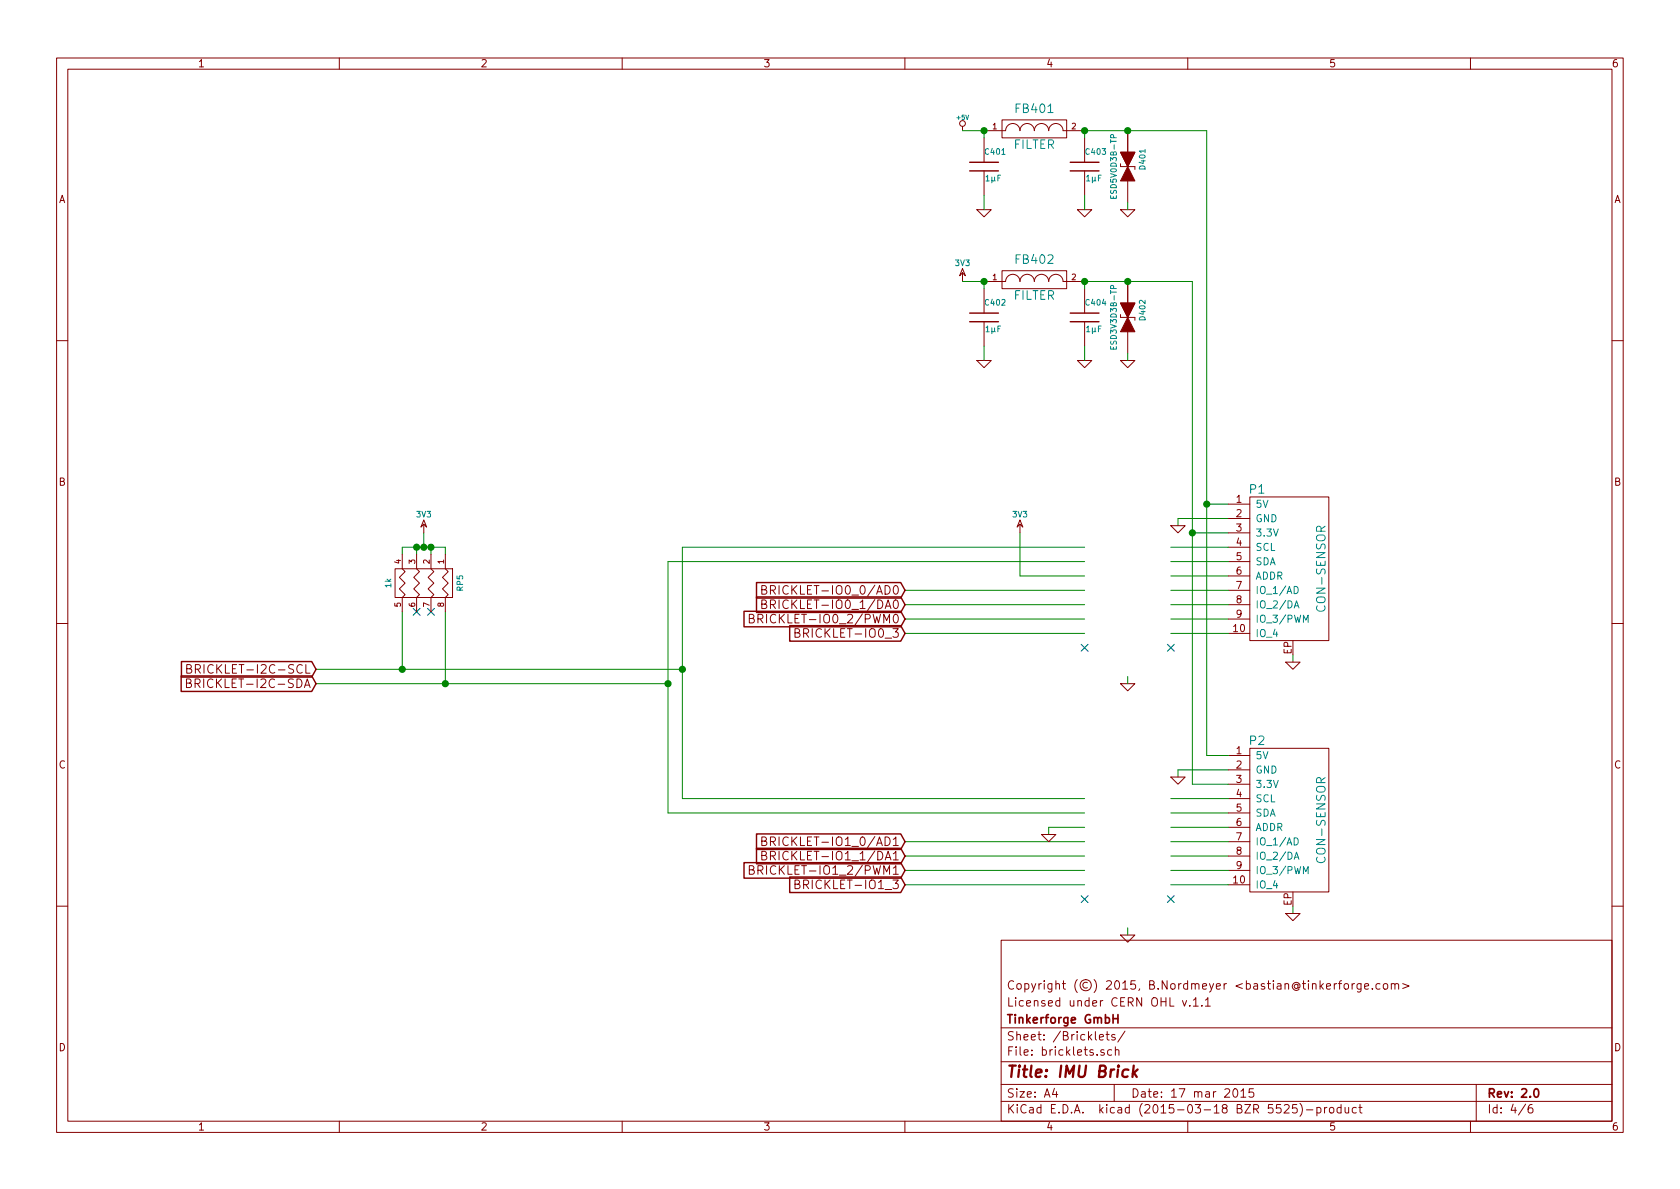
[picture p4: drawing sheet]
<svg xmlns="http://www.w3.org/2000/svg" width="297mm" height="210mm" viewBox="0 0 297 210" stroke-linecap="round" stroke-linejoin="round" font-family="sans-serif">
<g fill="none" stroke="#840000" stroke-width=".18">
<path d="M10 10.3h277v189.9h-277zM12 12.2h273v186.1h-273zM60 10.3v1.9M110 10.3v1.9M160 10.3v1.9M210 10.3v1.9M260 10.3v1.9M170.2 22.3v.8M172.7 37.1h2.6l-1.3 1.2zM174 23.1h3.8a1.27 1.27 0 0 1 1.3-1.3 1.27 1.27 0 0 1 1.2 1.3 1.27 1.27 0 0 1 1.3-1.3 1.27 1.27 0 0 1 1.3 1.3 1.27 1.27 0 0 1 1.2-1.3 1.27 1.27 0 0 1 1.3 1.3 1.27 1.27 0 0 1 1.3-1.3 1.27 1.27 0 0 1 1.3 1.3h3.8M174 24.4v4.3M174 30.2v4.3"/>
<path d="M177.2 21.2h11.4v3.2h-11.4zM190.5 37.1h2.5l-1.2 1.2zM191.8 24.4v4.3M191.8 30.2v4.3M198.1 37.1h2.6l-1.3 1.2zM198.1 29v.5h2.6v.5M199.4 23.1v3.8M199.4 32v3.8M170.2 47.5l.5 1.3-.5-.5-.5 .5zM170.2 48.3v1.5M174 49.8h3.8a1.27 1.27 0 0 1 1.3-1.3 1.27 1.27 0 0 1 1.2 1.3 1.27 1.27 0 0 1 1.3-1.3 1.27 1.27 0 0 1 1.3 1.3 1.27 1.27 0 0 1 1.2-1.3 1.27 1.27 0 0 1 1.3 1.3 1.27 1.27 0 0 1 1.3-1.3 1.27 1.27 0 0 1 1.3 1.3h3.8M174 51v4.4"/>
<path d="M174 56.9v4.3M177.2 47.9h11.4v3.1h-11.4zM191.8 51v4.4M191.8 56.9v4.3M198.1 55.6v.5h2.6v.5M199.4 49.8v3.8M199.4 58.7v3.8M10 60.2h2M172.7 63.7h2.6l-1.3 1.3zM190.5 63.7h2.5l-1.2 1.3zM198.1 63.7h2.6l-1.3 1.3zM285 60.2h2"/>
<path d="M71.1 98v2.6l.5 .5-1 1 1 1-1 1 1 1.1-.5 .5v2.5M73.7 98v2.6l.5 .5-1 1 1 1-1 1 1 1.1-.5 .5v2.5M74.9 91.9l.5 1.3-.5-.5-.5 .5zM74.9 92.7v1.5M76.2 98v2.6l.5 .5-1 1 1 1-1 1 1 1.1-.5 .5v2.5M78.7 98v2.6l.5 .5-1 1 1 1-1 1 1 1.1-.5 .5v2.5M180.3 91.9l.5 1.3-.5-.5-.5 .5zM180.3 92.7v1.5M207 93h2.5l-1.2 1.2zM217.2 89.1h3.8M217.2 91.7h3.8M217.2 94.2h3.8"/>
<path d="M217.2 96.8h3.8M217.2 99.3h3.8M221 87.9h13.9v25.4h-13.9zM10 110.3h2M33 118.3l.7-.1 .1-.2v-.3l-.3-.2h-.5v1.5h.6l.3-.2v-.3l-.4-.2M34.5 118.3h.8l.1-.3v-.3l-.3-.2h-.6v1.5M69.8 100.6h10.2v5.1h-10.2zM132.5 109.4l.6-.1 .2-.2-.1-.3-.2-.2h-.5v1.6h.6l.3-.3v-.3l-.4-.2M134 109.4h.7l.2-.3-.1-.3-.2-.2h-.6v1.6M134.7 106.8h.7l.1-.3-.1-.3-.2-.1h-.5v1.5h.6l.2-.1 .1-.4-.4-.3M134.7 104.3l.7-.1 .1-.2-.1-.3-.2-.1h-.5v1.5h.6l.2-.2 .1-.3-.4-.3M136.2 106.9l.8-.1 .1-.2-.1-.4-.2-.1h-.6v1.5"/>
<path d="M136.2 104.4l.8-.1 .1-.2-.1-.4-.2-.1h-.6v1.5M140.6 111.9l.6-.1 .2-.2-.1-.3-.2-.1h-.5v1.5h.5l.4-.3v-.2l-.4-.3M217.2 101.8h3.8M217.2 104.4h3.8M217.2 106.9h3.8M217.2 109.5h3.8M217.2 112h3.8M227.3 117.1h2.6l-1.3 1.3zM285 110.3h2M33 120.8l.6-.1 .2-.2-.1-.3-.2-.1h-.5v1.5h.6l.3-.3v-.2l-.4-.3M198.1 120.9h2.6l-1.3 1.3zM207 137.4h2.5l-1.2 1.3z"/>
<path d="M217.2 133.6h3.8M217.2 136.1h3.8M217.2 138.7h3.8M221 132.3h13.9v25.4h-13.9zM132.5 153.8l.6-.1 .2-.2-.1-.3-.2-.1h-.5v1.5h.6l.2-.1 .1-.4-.4-.3M134 153.9l.7-.1 .2-.2-.1-.4-.2-.1h-.6v1.5M134.7 151.3l.7-.1 .1-.2-.1-.3-.2-.2h-.5v1.6h.6l.2-.2 .1-.3-.4-.3M134.7 148.7h.7l.1-.3-.1-.2-.2-.2h-.5v1.5h.6l.2-.1 .1-.4-.4-.3M136.2 151.4l.8-.1 .1-.3-.1-.3-.2-.2h-.6v1.6M136.2 148.8l.8-.1 .1-.2-.1-.3-.2-.2h-.6v1.5M140.6 156.4l.6-.1 .2-.2-.1-.3-.2-.2h-.5v1.5h.5l.4-.2v-.3l-.4-.2M184.1 147.6h2.6l-1.3 1.2z"/>
<path d="M217.2 141.2h3.8M217.2 143.8h3.8M217.2 146.3h3.8M217.2 148.8h3.8M217.2 151.4h3.8M217.2 153.9h3.8M217.2 156.5h3.8M10 160.2h2M177 166.3h108v32h-108zM198.1 165.3h2.6l-1.3 1.3zM209.1 176.9l.3 1 .4-1M210.4 177.8v.1"/>
<path d="M211 176.9l.4-.5v1.5M211 177.9h.9M212.5 177.8v.1M213.1 176.9l.5-.5v1.5M213.1 177.9h.9M227.3 161.5h2.6l-1.3 1.3zM236.3 173.9l-.4 .3M236.7 173.9h.5M237.2 173.4l-.3 .3v1.2M237.7 174.1l.2-.2 .5 .2v.5l-.1 .2-.4 .1-.2-.1zM239.1 173.9v1M239.5 173.9l-.4 .3"/>
<path d="M240.6 173.9v1.4l-.2 .1h-.4M240.6 174l-.4-.1-.3 .3 .1 .6 .2 .1 .4-.1M241.3 174.4l.7-.1-.1-.3-.4-.1-.2 .2 .1 .7h.5M242.6 174.8v.1M244 174l-.4-.1-.3 .3 .1 .6 .2 .1 .4-.1M244.7 174.1l.2-.2 .4 .2 .1 .5-.2 .2-.3 .1-.2-.1zM246 174.1l.2-.2 .4 .1v.9M246 173.9v1M246.6 174.1a.36 .36 0 0 1 .4-.2 .36 .36 0 0 1 .3 .2v.8M248 173.9l1.1 .5-1.1 .4M285 160.2h2M60 198.3v1.9"/>
<path d="M110 198.3v1.9M160 198.3v1.9M177 194.8h108M177 191.8h108M177 187.8h108M177 181.8h108M186.4 192.5l-.3 1h.9M186.8 193v1M194.4 183.4l.7-.1-.1-.3-.4-.1-.2 .2 .1 .7h.5M195.2 185.7a.37 .37 0 0 0-.6 .1l.1 .2 .5 .2 .1 .1-.3 .3-.4-.1M195.6 182.9h.5M195.8 182.4v1.3l.3 .2"/>
<path d="M196.5 185.7l-.4-.1-.3 .3 .1 .6 .2 .1 .4-.1M197 191.8v3M197.1 183a.37 .37 0 0 0-.6 .1l.1 .3 .5 .1 .1 .1-.2 .3-.5-.1M197.2 185.7l.2-.1 .4 .1v.9M197.2 185.1v1.5M198.9 182.3l-1.3 2M210 198.3v1.9M218.1 192.7l.2-.2a.81 .81 0 0 1 .6 .6 .81 .81 0 0 1-.3 .8l-.1 .1a.79 .79 0 0 1-.4-1.3zM219.4 193l.4-.5v1.5M219.4 194h.9M221.6 192.5h-.7l-.1 .7 .3-.1 .4 .1 .2 .2-.1 .5-.2 .1-.6-.1M227.1 195.5l.2-.2h.4l.2 .5-.9 1h.9"/>
<path d="M229.3 195.3h-.7l-.1 .7 .2-.1 .5 .1 .2 .2-.1 .5-.2 .1-.6-.1M229.8 195.1a1.71 1.71 0 0 1 0 2.3M231 196.3h1.1M232.8 195.9l.5-.1 .3 .3-.2 .6h-.6M232.8 195.8v1.5M234.2 195.8v1M234.6 195.8l-.4 .3M235.1 196l.2-.2 .5 .2v.5l-.1 .2-.4 .1-.2-.1zM237.1 195.9l-.4-.1-.3 .3 .1 .6 .2 .1 .4-.1M237.1 195.3v1.5M237.8 195.8l.1 .9 .4 .1 .2-.1M238.5 195.8v1"/>
<path d="M239.8 195.9l-.4-.1-.3 .3 .1 .6 .2 .1 .4-.1M240.3 195.8h.5M240.5 195.3v1.3l.3 .2M260 198.3v1.9M261 191.8v6.5M269.7 195.2l-1.2 2M270.9 195.3a.59 .59 0 0 0-.7 .7l.1 .7 .2 .1 .5-.1v-.5l-.1-.2-.4-.1-.3 .3"/>
<circle cx="170.2" cy="21.8" r=".51"/>
</g>
<path d="M197.7 179.4v1.5M196.8 180.1h.9M271.3 192.7l.3-.2a.81 .81 0 0 1 .5 .6 .81 .81 0 0 1-.2 .8l-.2 .1a.79 .79 0 0 1-.4-1.3z" fill="none" stroke="#840000" stroke-width=".3"/>
<path d="M200.5 188.4l-.3 2M200.5 189.7l.5 .7M201.1 189.1l-.8 .8" fill="none" stroke="#840000" stroke-width=".41"/>
<g fill="none" stroke="#008400" stroke-width=".18">
<path d="M170.2 23.1h3.8v1.3M174 34.5v2.6M191.8 24.4v-1.3h21.6v110.5h3.8M191.8 34.5v2.6M199.4 35.8v1.3M170.2 49.8h3.8v1.2M191.8 51v-1.2h19v88.9h6.4M174 61.2v2.5M191.8 61.2v2.5M199.4 62.5v1.2M71.1 98v-1.2h7.6v1.2M73.7 96.8v1.2"/>
<path d="M74.9 94.2v2.6M76.2 96.8v1.2M180.3 94.2v7.6h11.5M191.8 96.8h-71.2v44.4h71.2M191.8 99.3h-73.7v44.5h73.7M207 99.3h10.2M207 96.8h10.2M210.8 94.2h6.4M213.4 89.1h3.8M217.2 91.7h-8.9v1.3M55.9 118.4h64.7M71.1 108.2v10.2"/>
<path d="M78.7 108.2v12.7M160 112h31.8M160 106.9h31.8M160 104.4h31.8M160 109.5h31.8M199.4 119.6v1.3M207 112h10.2M207 106.9h10.2M207 104.4h10.2M207 109.5h10.2M207 101.8h10.2M228.6 115.8v1.3"/>
<path d="M55.9 120.9h62.2M217.2 136.1h-8.9v1.3M160 156.5h31.8M160 151.4h31.8M160 148.8h31.8M160 153.9h31.8M191.8 146.3h-6.4v1.3M207 146.3h10.2M207 156.5h10.2M207 151.4h10.2M207 143.8h10.2M207 141.2h10.2"/>
<path d="M207 148.8h10.2M207 153.9h10.2M199.4 164.1v1.2M228.6 160.3v1.2"/>
</g>
<g fill="#008400" stroke="#008400" stroke-width=".25">
<circle cx="76.2" cy="96.8" r=".51"/>
<circle cx="120.7" cy="118.4" r=".51"/>
<circle cx="118.1" cy="120.9" r=".51"/>
<circle cx="78.7" cy="120.9" r=".51"/>
<circle cx="74.9" cy="96.8" r=".51"/>
<circle cx="71.1" cy="118.4" r=".51"/>
<circle cx="73.7" cy="96.8" r=".51"/>
<circle cx="199.4" cy="49.8" r=".51"/>
<circle cx="210.8" cy="94.2" r=".51"/>
<circle cx="213.4" cy="89.1" r=".51"/>
<circle cx="191.8" cy="49.8" r=".51"/>
<circle cx="174" cy="49.8" r=".51"/>
<circle cx="174" cy="23.1" r=".51"/>
<circle cx="191.8" cy="23.1" r=".51"/>
<circle cx="199.4" cy="23.1" r=".51"/>
</g>
<path d="M73.1 107.6l1.2 1.2M74.3 107.6l-1.2 1.2M75.6 107.6l1.2 1.2M76.8 107.6l-1.2 1.2M191.2 113.9l1.2 1.3M192.4 113.9l-1.2 1.3M206.4 113.9l1.2 1.3M207.6 113.9l-1.2 1.3M191.2 158.4l1.2 1.2M192.4 158.4l-1.2 1.2M206.4 158.4l1.2 1.2M207.6 158.4l-1.2 1.2" fill="none" stroke="#000084" stroke-width=".18"/>
<g fill="none" stroke="#840000" stroke-width=".25">
<path d="M171.4 30.2h5.1M171.4 28.7h5.1M189.2 30.2h5.1M189.2 28.7h5.1M171.4 56.9h5.1M171.4 55.4h5.1M189.2 56.9h5.1M189.2 55.4h5.1M32 119.5h23.1l.8 1.4-.8 1.4h-23.1zM32.1 117h23l.8 1.4-.8 1.3h-23zM131.5 108.1h27.8l.7 1.4-.7 1.3h-27.8zM133.8 105.6h25.5l.7 1.3-.7 1.4h-25.5z"/>
<path d="M133.8 103h25.5l.7 1.4-.7 1.4h-25.5zM139.6 110.6h19.7l.7 1.4-.7 1.4h-19.7zM131.5 152.5h27.8l.7 1.4-.7 1.4h-27.8zM133.8 150h25.5l.7 1.4-.7 1.3h-25.5zM133.8 147.5h25.5l.7 1.3-.7 1.4h-25.5zM139.6 155.1h19.7l.7 1.4-.7 1.3h-19.7z"/>
</g>
<path d="M196.9 24.4l-.1-.5h-.4v.5h1M196.9 51l-.1-.5h-.4v.5h1M228.8 103.7a.64 .64 0 0 1 .7 .6 .64 .64 0 0 1-.7 .7zM228.8 107.5l.4-1.3 .5 1.3M229 107.1h.5M230.5 110.1v-1.3l.4 .9 .4-.9v1.3M228.8 148.2a.64 .64 0 0 1 .7 .6 .64 .64 0 0 1-.7 .6zM228.8 152l.4-1.3 .5 1.3M229 151.6h.5M230.5 154.5v-1.3l.4 .9 .4-.9v1.3" fill="none" stroke="#008484" stroke-width=".18"/>
<g fill="#840000" stroke="#840000" stroke-width=".18">
<path d="M198.1 26.9h2.6l-1.3 2.6z"/>
<path d="M199.4 29.5l1.3 2.5h-2.6z"/>
<path d="M198.1 53.6h2.6l-1.3 2.5z"/>
<path d="M199.4 56.1l1.3 2.6h-2.6z"/>
</g>
<text font-size="2.8" fill="#840000" x="178" y="190.5">Title: IMU Brick</text>
<g font-size="2.1" fill="#008484">
<text x="179.7" y="20">FB401</text>
<text x="179.2" y="26.3">FILTER</text>
<text x="179.7" y="46.7">FB402</text>
<text x="179.2" y="53">FILTER</text>
<text x="221" y="87.3">P1</text>
<text x="234.4" y="107.8" transform="rotate(-90 234.4 107.8)">CON-SENSOR</text>
<text x="221" y="131.7">P2</text>
<text x="234.4" y="152.2" transform="rotate(-90 234.4 152.2)">CON-SENSOR</text>
</g>
<g font-size="2.1" fill="#840000">
<text x="137.1" y="107.7">BRICKLET-IO0_1/DA0</text>
<text x="137.1" y="105.2">BRICKLET-IO0_0/AD0</text>
<text x="134.9" y="110.2">BRICKLET-IO0_2/PWM0</text>
<text x="141.9" y="112.8">BRICKLET-IO0_3</text>
<text x="35.3" y="119.1">BRICKLET-I2C-SCL</text>
<text x="35" y="121.7">BRICKLET-I2C-SDA</text>
<text x="137.1" y="149.6">BRICKLET-IO1_0/AD1</text>
<text x="134.9" y="154.7">BRICKLET-IO1_2/PWM1</text>
<text x="137.1" y="152.1">BRICKLET-IO1_1/DA1</text>
<text x="141.9" y="157.2">BRICKLET-IO1_3</text>
<text x="178" y="178">Licensed under CERN OHL v.1.1</text>
<text x="178" y="175">Copyright (©) 2015, B.Nordmeyer &lt;bastian@tinkerforge.com&gt;</text>
<text x="178" y="184">Sheet: /Bricklets/</text>
<text x="178" y="181">Tinkerforge GmbH</text>
<text x="178" y="186.7">File: bricklets.sch</text>
<text x="178" y="196.9">KiCad E.D.A. kicad (2015-03-18 BZR 5525)-product</text>
<text x="178" y="194.1">Size: A4</text>
<text x="200" y="194.1">Date: 17 mar 2015</text>
<text x="263" y="194.1">Rev: 2.0</text>
<text x="263" y="196.9">Id: 4/6</text>
</g>
<g font-size="1.8" fill="#840000">
<text x="35" y="11.9">1</text>
<text x="85" y="11.9">2</text>
<text x="135" y="11.9">3</text>
<text x="185" y="11.9">4</text>
<text x="235" y="11.9">5</text>
<text x="285" y="11.9">6</text>
<text x="10.4" y="35.9">A</text>
<text x="285.4" y="35.9">A</text>
<text x="10.4" y="85.9">B</text>
<text x="218.6" y="88.9">1</text>
<text x="285.4" y="85.9">B</text>
<text x="218.6" y="91.4">2</text>
<text x="218.6" y="94">3</text>
<text x="218.6" y="96.5">4</text>
<text x="218.6" y="99.1">5</text>
<text x="218.6" y="101.6">6</text>
<text x="218.6" y="104.1">7</text>
<text x="218.6" y="106.7">8</text>
<text x="218.1" y="111.8">10</text>
<text x="218.6" y="109.2">9</text>
<text x="228.3" y="115.7" transform="rotate(-90 228.3 115.7)">EP</text>
<text x="10.4" y="135.9">C</text>
<text x="218.6" y="133.3">1</text>
<text x="218.6" y="135.9">2</text>
<text x="285.4" y="135.9">C</text>
<text x="218.6" y="138.4">3</text>
<text x="218.6" y="141">4</text>
<text x="218.6" y="143.5">5</text>
<text x="218.6" y="146">6</text>
<text x="218.6" y="148.6">7</text>
<text x="218.6" y="151.1">8</text>
<text x="218.6" y="153.7">9</text>
<text x="218.1" y="156.2">10</text>
<text x="228.3" y="160.2" transform="rotate(-90 228.3 160.2)">EP</text>
<text x="10.4" y="185.9">D</text>
<text x="285.4" y="185.9">D</text>
<text x="35" y="199.9">1</text>
<text x="85" y="199.9">2</text>
<text x="135" y="199.9">3</text>
<text x="185" y="199.9">4</text>
<text x="235" y="199.9">5</text>
<text x="285" y="199.9">6</text>
</g>
<g font-size="1.8" fill="#008484">
<text x="222" y="89.8">5V</text>
<text x="222" y="92.3">GND</text>
<text x="222" y="94.9">3.3V</text>
<text x="222" y="97.4">SCL</text>
<text x="222" y="99.9">SDA</text>
<text x="222" y="102.5">ADDR</text>
<text x="222" y="105">IO_1/AD</text>
<text x="222" y="107.6">IO_2/DA</text>
<text x="222" y="110.1">IO_3/PWM</text>
<text x="222" y="112.6">IO_4</text>
<text x="222" y="134.2">5V</text>
<text x="222" y="136.8">GND</text>
<text x="222" y="139.3">3.3V</text>
<text x="222" y="141.9">SCL</text>
<text x="222" y="144.4">SDA</text>
<text x="222" y="146.9">ADDR</text>
<text x="222" y="149.5">IO_1/AD</text>
<text x="222" y="152">IO_2/DA</text>
<text x="222" y="154.6">IO_3/PWM</text>
<text x="222" y="157.1">IO_4</text>
</g>
<g font-size="1.4" fill="#840000">
<text x="175.5" y="22.9">1</text>
<text x="189.5" y="22.9">2</text>
<text x="175.5" y="49.5">1</text>
<text x="189.5" y="49.5">2</text>
<text x="70.9" y="99.7" transform="rotate(-90 70.9 99.7)">4</text>
<text x="73.4" y="99.7" transform="rotate(-90 73.4 99.7)">3</text>
<text x="75.9" y="99.7" transform="rotate(-90 75.9 99.7)">2</text>
<text x="78.5" y="99.7" transform="rotate(-90 78.5 99.7)">1</text>
<text x="70.9" y="107.3" transform="rotate(-90 70.9 107.3)">5</text>
<text x="73.4" y="107.3" transform="rotate(-90 73.4 107.3)">6</text>
<text x="75.9" y="107.3" transform="rotate(-90 75.9 107.3)">7</text>
<text x="78.5" y="107.3" transform="rotate(-90 78.5 107.3)">8</text>
</g>
<g font-size="1.4" fill="#008484">
<text x="174.3" y="27.4">C401</text>
<text x="192" y="27.4">C403</text>
<text x="202.5" y="29.9" transform="rotate(-90 202.5 29.9)">D401</text>
<text x="174.3" y="32">1µF</text>
<text x="192.1" y="32">1µF</text>
<text x="197.4" y="34.7" transform="rotate(-90 197.4 34.7)">ESD5V0D3B-TP</text>
<text x="168.9" y="47">3V3</text>
<text x="174.3" y="54">C402</text>
<text x="174.3" y="58.7">1µF</text>
<text x="192" y="54">C404</text>
<text x="192.1" y="58.7">1µF</text>
<text x="202.5" y="56.5" transform="rotate(-90 202.5 56.5)">D402</text>
<text x="197.4" y="61.4" transform="rotate(-90 197.4 61.4)">ESD3V3D3B-TP</text>
<text x="73.7" y="91.5">3V3</text>
<text x="179.1" y="91.5">3V3</text>
<text x="69.2" y="103.9" transform="rotate(-90 69.2 103.9)">1k</text>
<text x="81.9" y="104.5" transform="rotate(-90 81.9 104.5)">RP5</text>
</g>
<text font-size="1.1" fill="#008484" x="169.2" y="21.2">+5V</text>
</svg>
